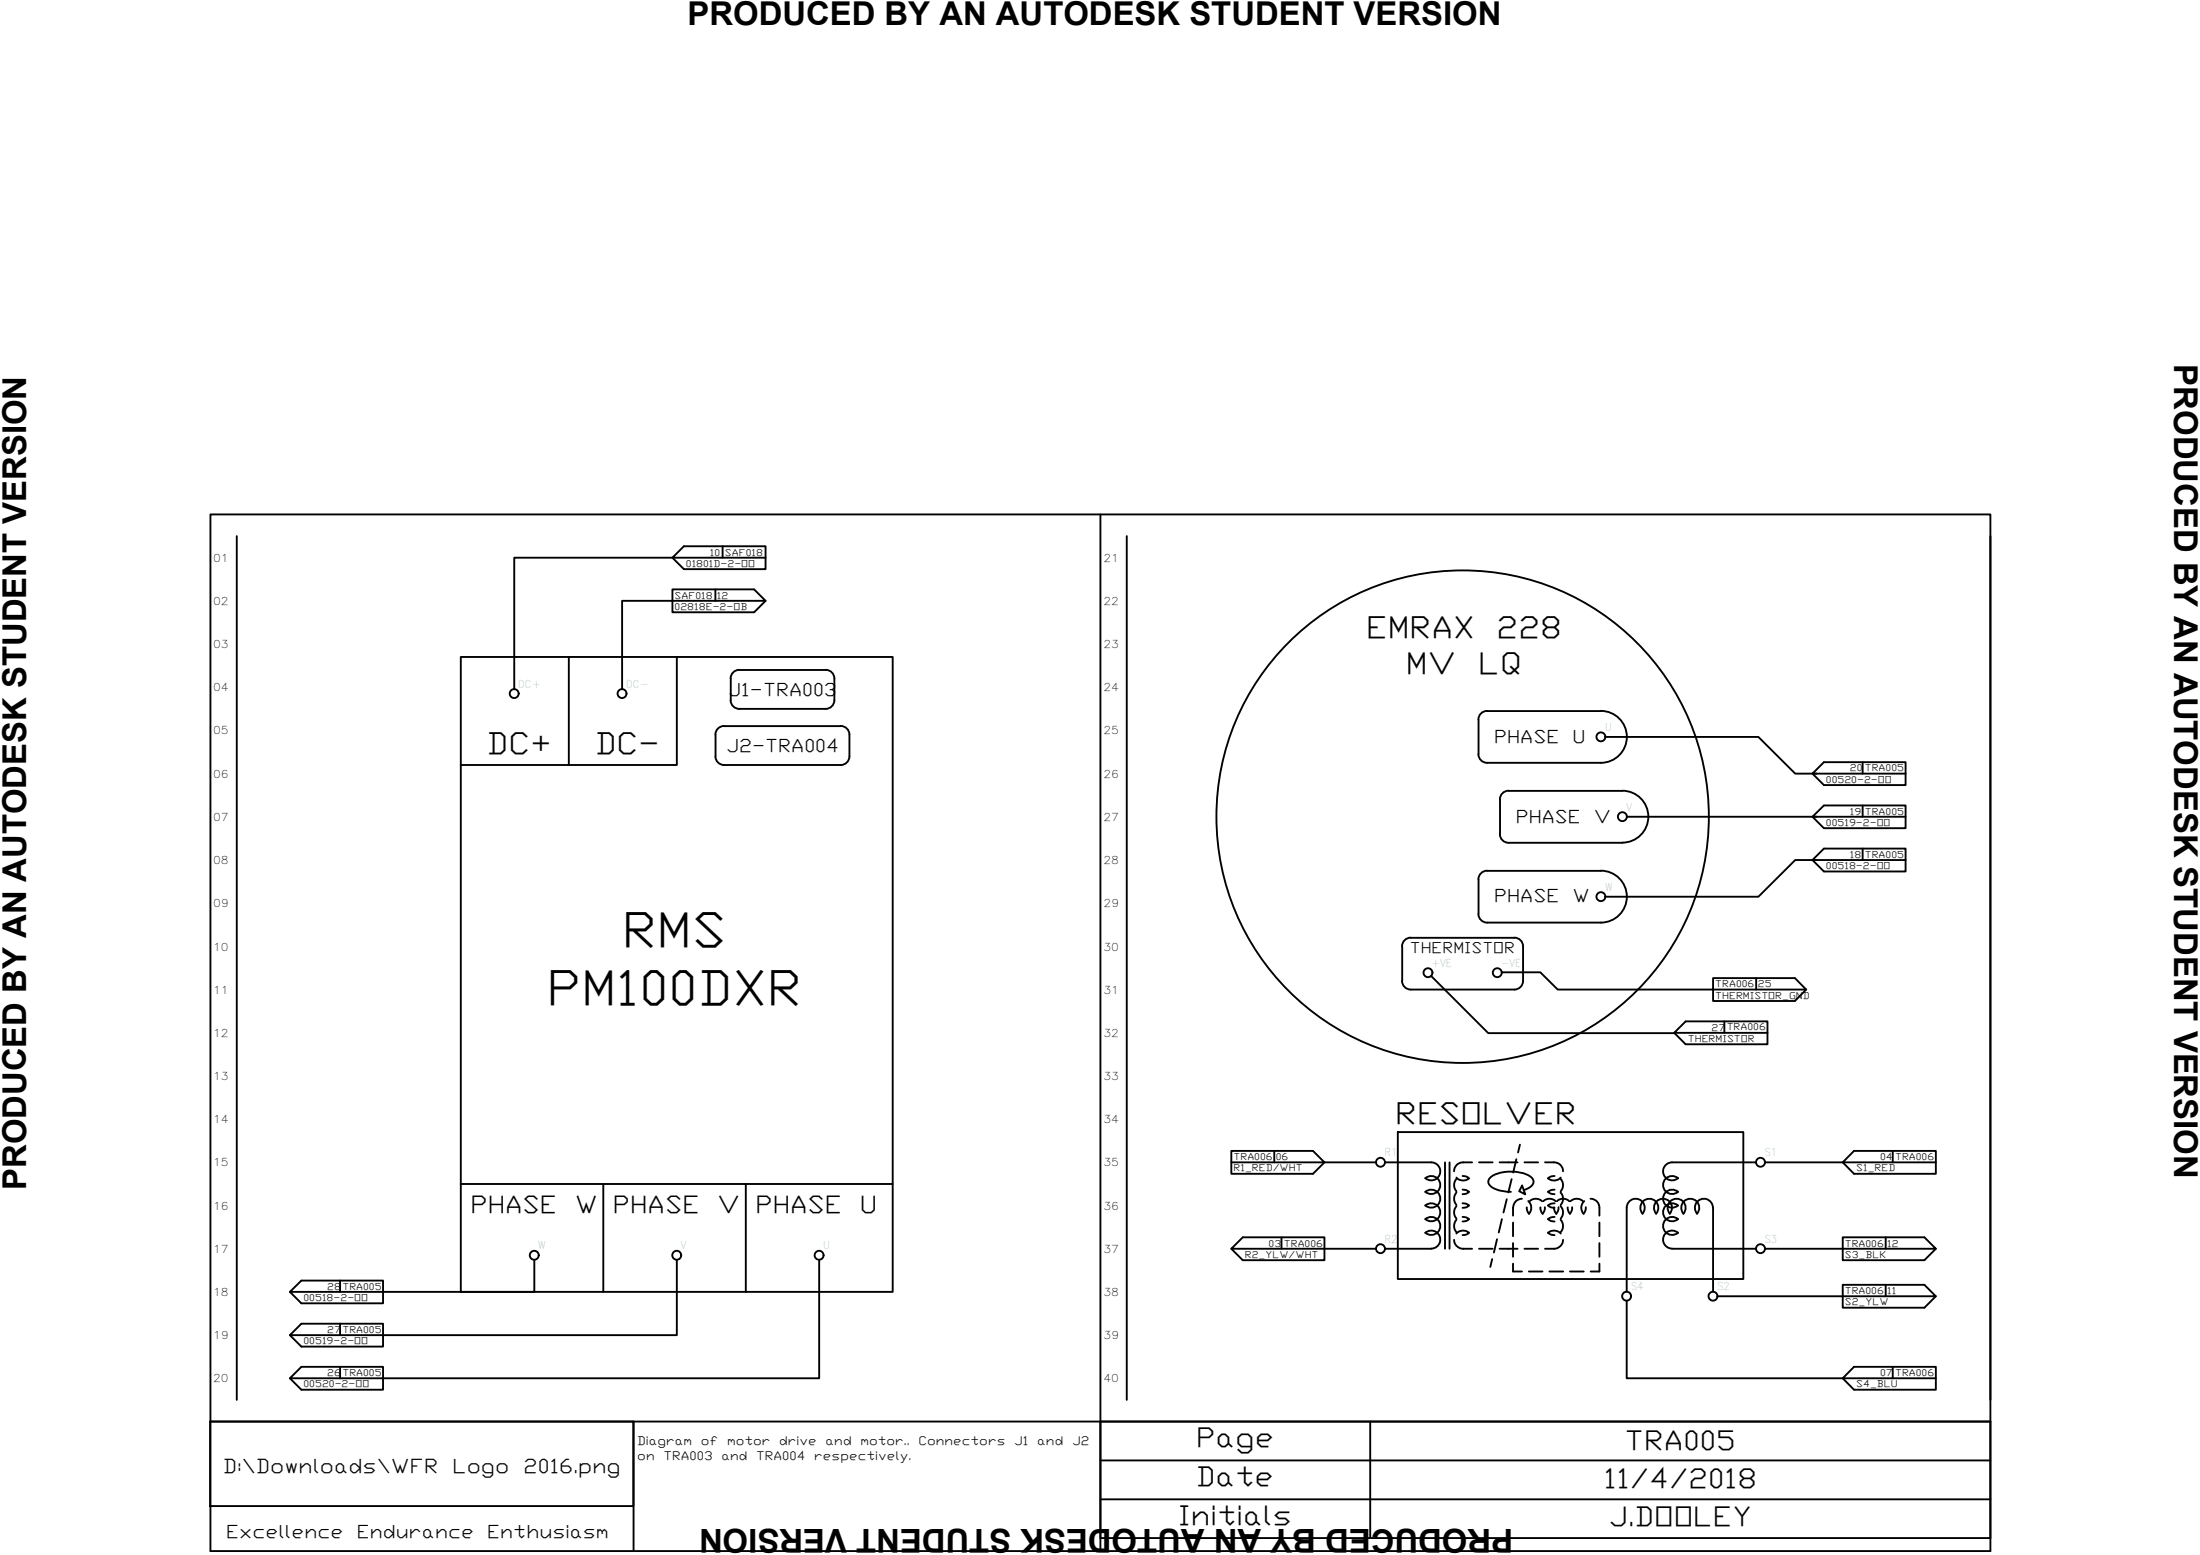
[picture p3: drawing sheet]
<svg xmlns="http://www.w3.org/2000/svg" width="297mm" height="210mm" viewBox="0 0 297 210" stroke-linecap="round" stroke-linejoin="round" font-family="sans-serif">
<g fill="none" stroke="#000" stroke-width=".25">
<path d="M28.4 69.4h240.3v140h-240.3zM32 72.4v116.6M96.6 79.6v1.5M97.6 73.7v1.6M103.4 75.3h-12.6l1.5-1.6h11.1v3.1h-11.1l-1.5-1.5h-21.4v17.7M148.6 69.4v140M152.1 72.4v116.6M268.7 72.4v116.6M62.2 88.7h58.3v85.7h-58.3zM76.8 88.7v14.6M91.4 88.7v14.6h-29.2M97.8 98a1.14 1.14 0 0 0-1.2 1.2v2.9a1.17 1.17 0 0 0 1.2 1.2"/>
<path d="M97.8 98h15.7M98.6 94.5a1.17 1.17 0 0 0 1.2 1.2M98.7 91.6v2.9M99.8 90.4a1.17 1.17 0 0 0-1.2 1.2M99.8 90.4h11.7a1.17 1.17 0 0 1 1.2 1.2M103.4 81.1l-1.6 1.5h-11v-3h11l1.6 1.5h-19.4v11.9M112.7 91.6v2.9a1.17 1.17 0 0 1-1.2 1.2h-11.7M113.5 98a1.17 1.17 0 0 1 1.2 1.2v2.9a1.17 1.17 0 0 1-1.2 1.2h-15.7M200.8 96a1.17 1.17 0 0 0-1.2 1.1v4.7a1.13 1.13 0 0 0 1.2 1.2M200.8 96h15.4M216.2 96a3.5 3.5 0 0 1 3.5 3.5 3.5 3.5 0 0 1-3.5 3.5h-15.4M216.8 99.5h20.6l5 4.9h2.9"/>
<path d="M200.8 117.5a1.17 1.17 0 0 0-1.2 1.2v4.7a1.13 1.13 0 0 0 1.2 1.1M200.8 117.6h15.4M202.5 112.6a1.17 1.17 0 0 0 1.2 1.2M202.5 107.9v4.7M203.7 106.7a1.17 1.17 0 0 0-1.2 1.2M203.7 106.8h15.4M216.2 117.5a3.5 3.5 0 0 1 3.5 3.5 3.5 3.5 0 0 1-3.5 3.5h-15.4M219.1 106.7a3.5 3.5 0 0 1 3.5 3.5 3.5 3.5 0 0 1-3.5 3.5l-15.4 .1M219.7 110.3h25.6M244.7 104.4l1.6 1.6h11v-3.1h-11l-1.6 1.5h12.6M244.7 110.3l1.6 1.5h11v-3.1h-11l-1.6 1.6h12.6M244.7 116.1l1.6 1.5h11v-3.1h-11l-1.6 1.6h12.6"/>
<path d="M245.3 116.1h-2.9l-5 4.9h-20.6M251.5 102.9v1.5M251.5 108.7v1.6M251.5 114.5v1.6M189.3 132.4a1.17 1.17 0 0 0 1.2 1.2h14M189.3 127.8v4.6M193.2 131.8l7.7 7.7h25.1M202.8 131.2h5.2l2.3 2.4h21M204.5 126.6a1.17 1.17 0 0 1 1.1 1.1v4.7M204.5 126.6h-14a1.17 1.17 0 0 0-1.2 1.1M205.6 132.4a1.17 1.17 0 0 1-1.1 1.2M226 139.4l1.6 1.6h11v-3.1h-11l-1.6 1.5h12.6"/>
<path d="M231.3 133.6h12.6l-1.6-1.6h-11v3.1h11l1.6-1.5M231.3 133.6h.1M232.8 137.9v1.5M237.1 132v1.6M62.2 159.8h38.5v14.6M81.5 159.8v14.6M100.7 159.8h19.8M166.3 156.9h12.5l-1.5-1.5h-11v3h11l1.5-1.5h7M172 155.4v1.5M187 156.9h6.2a1.22 1.22 0 0 1 1.2 1.6 1.22 1.22 0 0 1-2 .5M188.7 152.8h46.7v19.8h-46.7zM192.4 159a1.22 1.22 0 0 1 1.7 .1 1.22 1.22 0 0 1 0 1.7 1.22 1.22 0 0 1-1.7 .1 1.22 1.22 0 0 1 1.7 .1 1.22 1.22 0 0 1 0 1.6 1.22 1.22 0 0 1-1.7 .1 1.22 1.22 0 0 1 1.7 .1 1.22 1.22 0 0 1 0 1.7 1.22 1.22 0 0 1-1.7 .1"/>
<path d="M195.1 156.9v11.7M195.7 156.9v11.7M196.6 159.1a1.29 1.29 0 0 0 0 1.7M197.5 158.7l.5 .1 .4 .3a1.23 1.23 0 0 1-1.8-.1M198.8 156.9h-1.2a1.19 1.19 0 0 0-1.3 1.2M199.7 156.9h1.8M202.5 156.9h2.4M204.1 159.2l-.4 1.8M204.7 156.5l-.4 1.8M205.2 154.5l-.2 1.1M205.8 156.9h1.9M208.6 156.9h1.2a1.19 1.19 0 0 1 1.2 1.2"/>
<path d="M209.9 158.7l-.5 .1-.4 .3a1.23 1.23 0 0 0 1.7-.1M210.7 159.1a1.26 1.26 0 0 1 0 1.7M225.8 156.9a1.22 1.22 0 0 0-1.2 1.6 1.22 1.22 0 0 0 2 .5M225.8 156.9h11.3M226.6 159a1.22 1.22 0 0 0-1.7 .1 1.22 1.22 0 0 0 0 1.7 1.22 1.22 0 0 0 1.7 .1 1.22 1.22 0 0 0-1.7 .1 1.22 1.22 0 0 0 0 1.6 1.22 1.22 0 0 0 1.7 .1 1.22 1.22 0 0 0-1.7 .1 1.22 1.22 0 0 0 0 1.7 1.22 1.22 0 0 0 1.7 .1M238.3 156.9h10.5l1.5 1.5h11.1v-3h-11.1l-1.5 1.5h12.6M255.6 155.4v1.5M45.9 172.9v1.5M45.9 178.7v1.5M72.1 170.1v4.3h-33l1.6-1.5h11v3h-11l-1.6-1.5M91.4 170.1v10.1h-52.3l1.6-1.5h11v3.1h-11l-1.6-1.6M110.6 170.1v15.9h-71.5l1.6-1.5h11v3.1h-11l-1.6-1.6"/>
<path d="M166.3 168.6l1.5 1.5h11v-3.1h-11l-1.5 1.6h19.5M173 167v1.6M187 168.6h6.3M192.4 164.6a1.22 1.22 0 0 1 1.7 0 1.22 1.22 0 0 1 0 1.7 1.22 1.22 0 0 1-1.7 .1 1.22 1.22 0 0 1 2 .5 1.22 1.22 0 0 1-1.2 1.6M196.3 167.4a1.23 1.23 0 0 0 1.3 1.2h1.2M196.6 161a1.29 1.29 0 0 0 0 1.7M196.6 162.8a1.29 1.29 0 0 0 0 1.7M196.6 164.6a1.29 1.29 0 0 0 0 1.7M196.6 166.5a1.25 1.25 0 0 1 1.8-.1l-.4 .3h-.5M197.5 160.6h.5l.4 .3-.4 .2-.5 .1M197.5 162.4l.5 .1 .4 .2-.4 .3h-.5M197.5 164.3h.5l.4 .3-.4 .2-.5 .1"/>
<path d="M199.7 168.6h1.8M201.5 170l-.3 1M202.1 167.3l-.4 1.8M202.5 168.6h2.4M202.8 164.6l-.4 1.8M203.4 161.9l-.4 1.8M204.3 165v1.9M204.3 167.8v1.8M204.3 170.6v1h1.2M205.5 161.8a1.23 1.23 0 0 0-1.2 1.2v1.1M205.5 160l.4 1.2-.8-.4zM205.7 160.6a1.59 1.59 0 0 0 1.4-1 1.42 1.42 0 0 0-1.3-1.2 5.8 5.8 0 0 0-4.4 .4 .82 .82 0 0 0-.5 .8 .82 .82 0 0 0 .6 .7 5 5 0 0 0 2.5 .6"/>
<path d="M205.8 168.6h1.9M206.3 162.1a1.2 1.2 0 0 1 .1 1.7l-.2-.4-.1-.4M206.4 171.6h1.9M206.5 162.2a1.2 1.2 0 0 1 1.7 0M208.4 162.2a1.2 1.2 0 0 1 1.6 0M208.6 163l-.1 .4-.2 .4-.2-.4-.1-.4M209.2 171.6h1.9M209.9 160.6h-.5l-.4 .3 .4 .2 .5 .1M209.9 162.4l-.5 .1-.4 .2 .4 .3h.5M209.9 164.3h-.5l-.4 .3 .4 .2 .5 .1M210.2 162.2a1.2 1.2 0 0 1 1.7 0M210.4 163v.4l-.3 .4-.2-.4-.1-.4"/>
<path d="M210.7 161a1.26 1.26 0 0 1 0 1.7M210.7 162.8a1.26 1.26 0 0 1 0 1.7M210.7 164.6a1.23 1.23 0 0 1 0 1.7M210.7 166.5a1.25 1.25 0 0 0-1.7-.1l.4 .3h.5M211 167.4a1.23 1.23 0 0 1-1.2 1.2h-1.2M212 171.6h1.8M212 162.2a1.23 1.23 0 0 1 1.7 0M212.3 163l-.1 .4-.2 .4-.3-.4v-.4M213.9 162.1a1.2 1.2 0 0 0-.1 1.7l.2-.4 .1-.4M214.7 161.8a1.21 1.21 0 0 1 1.2 1.2v1.1M215.9 165v1.9M215.9 167.8v1.8"/>
<path d="M215.9 170.6v1h-1.1M219.6 175.6v10.4h29.2l1.5 1.6h11.1v-3.1h-11.1l-1.5 1.5h12.6M223.6 163.8a1.22 1.22 0 0 0-.1-1.6 1.22 1.22 0 0 0-1.7 0 1.22 1.22 0 0 0 0 1.6 1.22 1.22 0 0 0-.5-1.9 1.22 1.22 0 0 0-1.7 1.1v11.4M223.6 163.8a1.22 1.22 0 0 1 .1-1.7 1.22 1.22 0 0 1 1.7 0 1.22 1.22 0 0 1 .1 1.7 1.22 1.22 0 0 1 0-1.7 1.22 1.22 0 0 1 1.7 0 1.22 1.22 0 0 1 .1 1.7 1.22 1.22 0 0 1 .1-1.6 1.22 1.22 0 0 1 1.7 0 1.22 1.22 0 0 1 0 1.6M225.8 168.6h11.3M226.6 164.6a1.22 1.22 0 0 0-1.7 0 1.22 1.22 0 0 0 0 1.7 1.22 1.22 0 0 0 1.7 .1 1.22 1.22 0 0 0-2 .5 1.22 1.22 0 0 0 1.2 1.6M229.1 163.8a1.22 1.22 0 0 1 .5-1.9 1.22 1.22 0 0 1 1.7 1.1v11.4M231.9 175h29.5l-1.6-1.6h-11v3.1h11l1.6-1.5M238.3 168.6h23.1l-1.6-1.6h-11v3.1h11l1.6-1.5M254.6 167v1.6M254.6 173.4v1.6M28.4 191.9h57.1v11.4h-57.1z"/>
<path d="M28.4 191.9h240.3v15.7h-120.1v-15.7M45.9 184.5v1.5M85.5 191.9v17.5M148.6 197.1h120.1M185 191.9v15.7M255.6 184.5v1.5M148.6 202.4h120.1"/>
<circle cx="69.4" cy="93.6" r=".6"/>
<circle cx="84" cy="93.6" r=".6"/>
<circle cx="216.2" cy="99.5" r=".6"/>
<circle cx="197.5" cy="110.2" r="33.2"/>
<circle cx="219.1" cy="110.2" r=".6"/>
<circle cx="192.8" cy="131.3" r=".6"/>
<circle cx="202.2" cy="131.3" r=".6"/>
<circle cx="216.2" cy="121" r=".6"/>
<circle cx="186.4" cy="156.9" r=".6"/>
<circle cx="237.7" cy="156.9" r=".6"/>
<circle cx="72.1" cy="169.4" r=".6"/>
<circle cx="91.4" cy="169.4" r=".6"/>
<circle cx="110.6" cy="169.4" r=".6"/>
<circle cx="186.4" cy="168.6" r=".6"/>
<circle cx="219.6" cy="175" r=".6"/>
<circle cx="231.3" cy="175" r=".6"/>
<circle cx="237.7" cy="168.6" r=".6"/>
</g>
<g font-size="6.5">
<text x="84" y="127.8">RMS</text>
<text x="73.8" y="135.7">PM100DXR</text>
</g>
<g font-size="4.4">
<text x="92.8" y="3.4">PRODUCED BY AN AUTODESK STUDENT VERSION</text>
<text x="293.6" y="49.2" transform="rotate(90 293.6 49.2)">PRODUCED BY AN AUTODESK STUDENT VERSION</text>
<text x="3.5" y="160.6" transform="rotate(-90 3.5 160.6)">PRODUCED BY AN AUTODESK STUDENT VERSION</text>
<text x="204.3" y="206.4" transform="rotate(180 204.3 206.4)">PRODUCED BY AN AUTODESK STUDENT VERSION</text>
</g>
<g font-size="4.1">
<text x="184.5" y="86.1">EMRAX</text>
<text x="202.1" y="86.1">228</text>
<text x="189.8" y="91">MV</text>
<text x="199.6" y="91">LQ</text>
<text x="65.7" y="101.8">DC+</text>
<text x="80.3" y="101.8">DC-</text>
<text x="188.4" y="151.7">RESOLVER</text>
</g>
<g font-size="3.7">
<text x="161.5" y="195.4">Page</text>
<text x="219.4" y="195.8">TRA005</text>
<text x="161.5" y="200.7">Date</text>
<text x="216.5" y="200.9">11/4/2018</text>
<text x="159" y="205.9">Initials</text>
<text x="217.2" y="205.9">J.DOOLEY</text>
</g>
<g font-size="3.3">
<text x="63.5" y="163.8">PHASE</text>
<text x="77.6" y="163.8">W</text>
<text x="82.7" y="163.8">PHASE</text>
<text x="96.8" y="163.8">V</text>
<text x="102" y="163.8">PHASE</text>
<text x="116.1" y="163.8">U</text>
</g>
<g font-size="2.7">
<text x="30.1" y="198.9">D:\Downloads\WFR</text>
<text x="61.1" y="198.9">Logo</text>
<text x="70.7" y="198.9">2016.png</text>
</g>
<g font-size="2.4">
<text x="98.3" y="94">J1-TRA003</text>
<text x="98" y="101.4">J2-TRA004</text>
<text x="201.7" y="100.2">PHASE</text>
<text x="212.3" y="100.2">U</text>
<text x="204.6" y="111">PHASE</text>
<text x="215.2" y="111">V</text>
<text x="201.7" y="121.8">PHASE</text>
<text x="212.3" y="121.8">W</text>
<text x="30.6" y="207.6">Excellence</text>
<text x="48.2" y="207.6">Endurance</text>
<text x="65.8" y="207.6">Enthusiasm</text>
</g>
<text font-size="2" x="190.4" y="128.6">THERMISTOR</text>
<g font-size="1.6">
<text x="86" y="195">Diagram</text>
<text x="86" y="197.1">on</text>
<text x="89.6" y="197.1">TRA003</text>
<text x="94.6" y="195">of</text>
<text x="97.4" y="197.1">and</text>
<text x="98.2" y="195">motor</text>
<text x="102.1" y="197.1">TRA004</text>
<text x="105.2" y="195">drive</text>
<text x="109.9" y="197.1">respectively.</text>
<text x="111.5" y="195">and</text>
<text x="116.2" y="195">motor..</text>
<text x="124" y="195">Connectors</text>
<text x="136.9" y="195">J1</text>
<text x="140.1" y="195">and</text>
<text x="144.8" y="195">J2</text>
</g>
<g font-size="1.5">
<text x="28.8" y="75.8">01</text>
<text x="149" y="75.8">21</text>
<text x="28.8" y="81.7">02</text>
<text x="149" y="81.7">22</text>
<text x="28.8" y="87.5">03</text>
<text x="149" y="87.5">23</text>
<text x="28.8" y="93.3">04</text>
<text x="149" y="93.3">24</text>
<text x="28.8" y="99.1">05</text>
<text x="149" y="99.1">25</text>
<text x="28.8" y="105">06</text>
<text x="149" y="105">26</text>
<text x="28.8" y="110.8">07</text>
<text x="149" y="110.8">27</text>
<text x="28.8" y="116.6">08</text>
<text x="149" y="116.6">28</text>
<text x="28.8" y="122.5">09</text>
<text x="149" y="122.5">29</text>
<text x="28.8" y="128.3">10</text>
<text x="149" y="128.3">30</text>
<text x="28.8" y="134.1">11</text>
<text x="149" y="134.1">31</text>
<text x="28.8" y="140">12</text>
<text x="149" y="140">32</text>
<text x="28.8" y="145.8">13</text>
<text x="149" y="145.8">33</text>
<text x="28.8" y="151.6">14</text>
<text x="149" y="151.6">34</text>
<text x="28.8" y="157.5">15</text>
<text x="149" y="157.5">35</text>
<text x="28.8" y="163.3">16</text>
<text x="149" y="163.3">36</text>
<text x="28.8" y="169.1">17</text>
<text x="149" y="169.1">37</text>
<text x="28.8" y="174.9">18</text>
<text x="149" y="174.9">38</text>
<text x="28.8" y="180.8">19</text>
<text x="149" y="180.8">39</text>
<text x="28.8" y="186.6">20</text>
<text x="149" y="186.6">40</text>
</g>
<g font-size="1.5" fill="#6eddc1">
<text x="70" y="92.8">DC+</text>
<text x="84.5" y="92.8">DC-</text>
<text x="216.7" y="98.7">U</text>
<text x="219.6" y="109.4">V</text>
<text x="216.7" y="120.2">W</text>
<text x="193.3" y="130.5">+VE</text>
<text x="202.7" y="130.5">-VE</text>
<text x="187" y="156.1">R1</text>
<text x="238.3" y="156.1">S1</text>
<text x="187" y="167.7">R2</text>
<text x="238.3" y="167.7">S3</text>
<text x="72.7" y="168.6">W</text>
<text x="91.9" y="168.6">V</text>
<text x="111.2" y="168.6">U</text>
<text x="220.2" y="174.2">S4</text>
<text x="231.8" y="174.2">S2</text>
</g>
<g font-size="1.3">
<text x="92.6" y="76.5">01801D-2-OO</text>
<text x="95.8" y="75">10 SAF018</text>
<text x="91.1" y="80.8">SAF018</text>
<text x="91.1" y="82.3">02818E-2-OB</text>
<text x="96.8" y="80.8">12</text>
<text x="246.5" y="105.6">00520-2-OO</text>
<text x="249.8" y="104.1">20 TRA005</text>
<text x="246.5" y="111.5">00519-2-OO</text>
<text x="249.8" y="110">19 TRA005</text>
<text x="246.5" y="117.3">00518-2-OO</text>
<text x="249.8" y="115.8">18 TRA005</text>
<text x="231.6" y="133.3">TRA006</text>
<text x="231.6" y="134.8">THERMISTOR_GND</text>
<text x="237.3" y="133.3">25</text>
<text x="227.9" y="140.6">THERMISTOR</text>
<text x="231.1" y="139.1">27TRA006</text>
<text x="166.5" y="156.6">TRA006</text>
<text x="166.5" y="158.1">R1_RED/WHT</text>
<text x="172.3" y="156.6">06</text>
<text x="250.6" y="158.1">S1_RED</text>
<text x="253.8" y="156.6">04 TRA006</text>
<text x="168.1" y="169.8">R2_YLW/WHT</text>
<text x="171.3" y="168.3">03 TRA006</text>
<text x="249.1" y="168.3">TRA006</text>
<text x="249.1" y="169.8">S3_BLK</text>
<text x="254.8" y="168.3">12</text>
<text x="41" y="175.6">00518-2-OO</text>
<text x="44.2" y="174.1">28TRA005</text>
<text x="44.2" y="179.9">27TRA005</text>
<text x="249.1" y="174.7">TRA006</text>
<text x="249.1" y="176.2">S2_YLW</text>
<text x="254.8" y="174.7">11</text>
<text x="41" y="181.4">00519-2-OO</text>
<text x="44.2" y="185.8">26TRA005</text>
<text x="253.8" y="185.8">07 TRA006</text>
<text x="41" y="187.3">00520-2-OO</text>
<text x="250.6" y="187.3">S4_BLU</text>
</g>
</svg>
